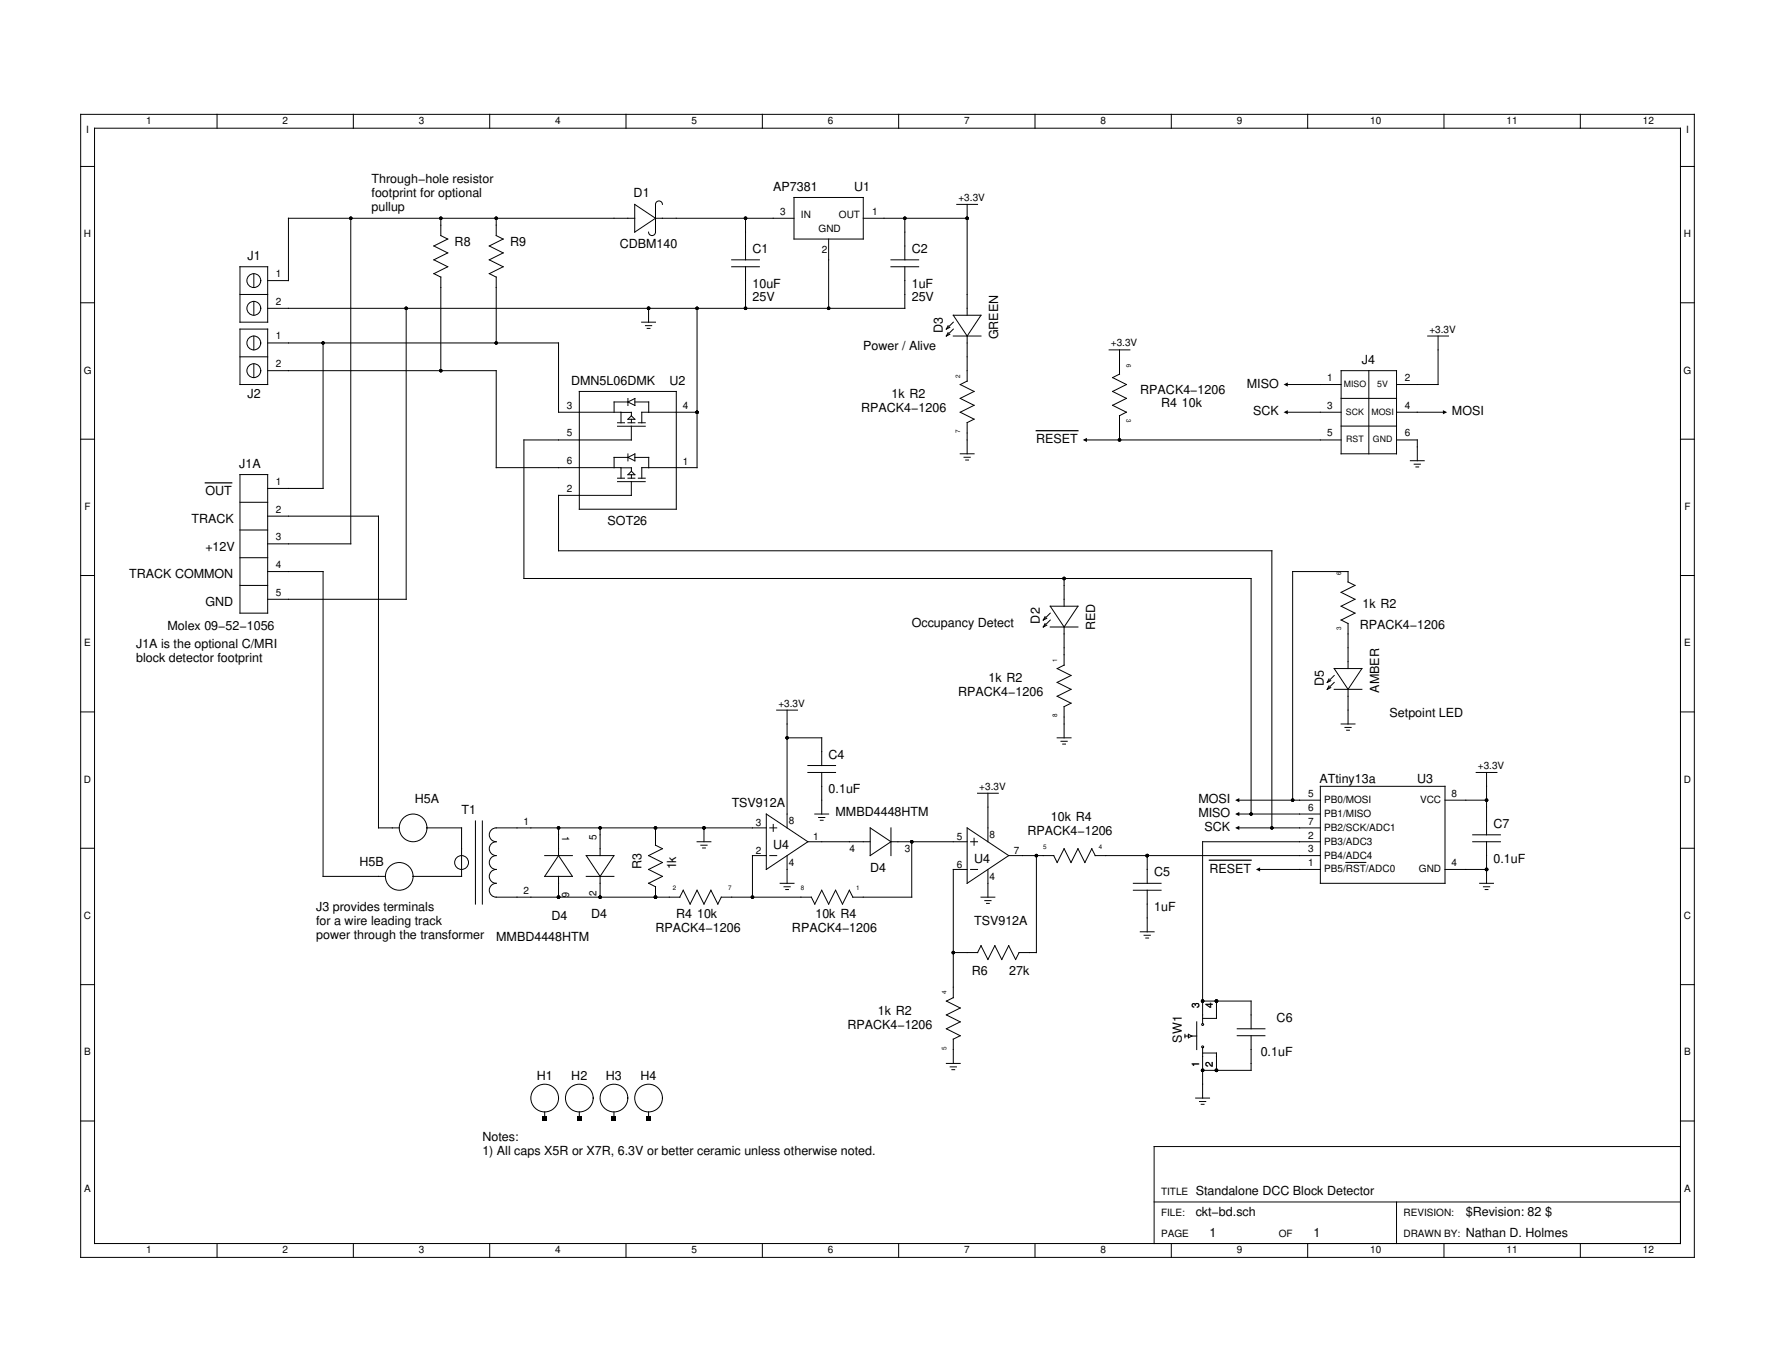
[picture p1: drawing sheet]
<svg xmlns="http://www.w3.org/2000/svg" width="279mm" height="216mm" viewBox="0 0 279 216" stroke-linecap="round" stroke-linejoin="round" font-family="sans-serif">
<g fill="none" stroke="#000" stroke-width=".16">
<path d="M12.7 18h254v179.9h-254zM34.2 18v2.2M55.6 18v2.2M77.1 18v2.2M98.5 18v2.2M120 18v2.2M141.5 18v2.2M162.9 18v2.2M184.4 18v2.2M205.8 18v2.2M227.3 18v2.2M248.8 18v2.2"/>
<path d="M12.7 26.2h2.2M14.9 20.2h249.6v175.5h-249.6zM55.2 34.3v51.3h-13.1M69.4 34.3v2.8l1.1 .5-2.2 1.1 2.2 1.1-2.2 1.1 2.2 1.1-2.2 1.1 1.1 .5v14.7M78.1 34.3v2.8l1.1 .5-2.2 1.1 2.2 1.1-2.2 1.1 2.2 1.1-2.2 1.1 1.1 .5v10.4M99.9 34.3h-54.5v9.9h-3.3M99.9 32.2l3.3 2.1-3.3 2.2zM103.2 34.3h21.8M104.3 32.2a.55 .55 0 0 0-.6-.6 .55 .55 0 0 0-.5 .6v4.3a.55 .55 0 0 1-.6 .6 .55 .55 0 0 1-.5-.6M117.4 34.3v6.6M125 31.1h10.9v6.5h-10.9zM130.4 37.6v10.9"/>
<path d="M135.9 34.3h16.3M142.4 34.3v6.6M150.6 32.2h3.3M152.2 32.2v17.4M264.5 26.2h2.2M12.7 47.6h2.2M37.8 42h4.3v8.7h-4.3zM37.8 51.8h4.3v8.7h-4.3zM37.8 46.3h4.3M37.8 56.1h4.3M40 43.1v2.1M40 47.4v2.2"/>
<path d="M40 52.9v2.2M40 57.2v2.2M42.1 54h45.8v10.9h9.8M42.1 58.3h36v15.3h19.6M50.9 54v22.9h-8.8M63.9 48.5v45.8h-21.8M101 50.7h2.2M101.6 51.2h1M101.9 51.7h.4M102.1 48.5v2.2M109.7 48.5v25.1h-8.7M115.2 42h4.3"/>
<path d="M115.2 40.9h4.3M117.4 42v6.5M140.2 42h4.4M140.2 40.9h4.4M142.4 42v6.5h-100.3M149.2 52.3l-.2 .6M149.2 51.2l-.2 .6M149.5 52.6l-.5 .3M149.5 51.5l-.5 .3M150.1 52.9h4.3M150.1 49.6h4.3l-2.2 3.3zM150.1 50.7l-1.1 1.1"/>
<path d="M150.1 51.8l-1.1 1.1M152.2 52.9v7.1l-1.1 .5 2.2 1.1-2.2 1.1 2.2 1.1-2.2 1.1 2.2 1.1-1.1 .5v4.9M174.6 55.1h3.3M176.2 55.1v3.8l-1.1 .5 2.2 1.1-2.2 1.1 2.2 1.1-2.2 1.1 2.2 1.1-1.1 .5v3.8M211.1 58.3h8.7v13.1h-8.7zM215.5 58.3v13.1M224.7 52.9h3.3M226.4 52.9v7.6h-6.6M264.5 47.6h2.2M12.7 69.1h2.2M37.8 74.7h4.3v21.8h-4.3zM37.8 79h4.3"/>
<path d="M91.2 61.6h15.3v18.5h-15.3zM97.2 67.1h4.4M97.2 66.5h1.1M97.2 75.2h1.1M97.2 75.8h4.4M98.8 63.3h-2.1v1.6M98.8 72h-2.1v1.6M98.8 66.5h1.1M98.8 63.3l1.1-.6v1.1zM98.8 72l1.1-.6v1.1zM98.8 62.7v1.1M98.8 71.4v1.1"/>
<path d="M98.8 66l.6-.6 .5 .6zM98.8 75.2h1.1M98.8 74.7l.6-.5 .5 .5zM99.4 67.1v2.1M99.4 75.8v2.2M99.4 78h-11.5v8.7h112.3v43.6M99.4 69.2h-16.9v21.8h114.4v37.1M99.4 65.4v-.5h-1.6v1.6M99.4 74.2v-.6h-1.6v1.6M99.4 66v.5M99.4 74.7v.5M99.9 63.3h2.2v1.6"/>
<path d="M99.9 72h2.2v1.6M100.5 66.5h1.1M100.5 75.2h1.1M101 64.9h8.7M101 64.9v1.6M101 73.6v1.6M151.1 71.4h2.2M151.7 72h1M152 72.4h.5M170.8 69.2h40.3M202.4 60.5h8.7M202.4 64.9h8.7"/>
<path d="M211.1 67.1h8.7M211.1 62.7h8.7M219.8 64.9h7.7M219.8 69.2h3.3v3.3M222 72.5h2.2M222.6 73h1M222.9 73.5h.4M264.5 69.1h2.2M12.7 90.6h2.2M37.8 87.8h4.3M37.8 83.4h4.3M37.8 92.1h4.3"/>
<path d="M42.1 81.2h17.5v49.1h3.2M42.1 89.9h8.8v48h9.8M164.5 98.1l-.3 .6M164.5 97l-.3 .6M164.8 98.4l-.6 .3M164.8 97.3l-.6 .3M165.3 95.4h4.4l-2.2 3.3zM165.3 98.7h4.4M165.3 96.5l-1.1 1.1M165.3 97.6l-1.1 1.1M167.5 91v4.4M167.5 98.7v6l-1.1 .5"/>
<path d="M211.1 97.6l2.2-1.1-2.2-1.1 2.2-1.1-2.2-1.1 2.2-1.1-1.1-.5v-1.7h-8.7v36M211.1 97.6l1.1 .5v7.1M264.5 90.6h2.2M12.7 112h2.2M122.3 111.7h3.2M123.9 111.7v18.6M123.9 116.1h5.4v4.4M166.4 116.1h2.2M166.4 105.2l2.2 1.1-2.2 1.1 2.2 1.1-2.2 1.1 2.2 1.1-1.1 .5v4.9M167 116.7h1M167.3 117.1h.4M209.2 107.9l-.3 .6"/>
<path d="M209.2 106.8l-.3 .6M209.5 108.2l-.6 .3M209.5 107.1l-.6 .3M210 105.2h4.4l-2.2 3.3zM210 108.5h4.4M210 106.3l-1.1 1.1M210 107.4l-1.1 1.1M211.1 113.9h2.2M211.7 114.5h1M212 114.9h.4M212.2 108.5v5.4M264.5 112h2.2"/>
<path d="M12.7 133.5h2.2M67.2 130.3h5.5v7.6h-7.7M74.8 129.2v13.1M75.9 129.2v13.1M85.7 134.6h4.4M87.9 130.3v4.3M87.9 137.9v3.3M87.9 134.6l2.2 3.3h-4.4zM92.3 134.6h4.3l-2.1 3.3zM92.3 137.9h4.3M94.5 130.3v4.3M94.5 137.9v3.3"/>
<path d="M103.2 130.3v2.7l1.1 .5-2.2 1.1 2.2 1.1-2.2 1.1 2.2 1.1-2.2 1.1 1.1 .5M103.2 139.5v1.7M109.7 132.5h2.2M110.3 133h1M110.6 133.4h.4M110.8 130.3v2.2M120.6 130.3h-42.5a1.09 1.09 0 0 0-1.1 1.1 1.09 1.09 0 0 0 1.1 1.1 1.09 1.09 0 0 0-1.1 1 1.09 1.09 0 0 0 1.1 1.1 1.09 1.09 0 0 0-1.1 1.1 1.09 1.09 0 0 0 1.1 1.1 1.09 1.09 0 0 0-1.1 1.1 1.09 1.09 0 0 0 1.1 1.1 1.09 1.09 0 0 0-1.1 1.1 1.09 1.09 0 0 0 1.1 1.1h28.9l.6-1.1 1 2.2 1.1-2.2 1.1 2.2 1.1-2.2 1.1 2.2 .5-1.1h14.2l.6 1.1 1-2.2 1.1 2.2 1.1-2.2 1.1 2.2 1.1-2.2M120.6 134.6h-2.2v6.6M120.6 128.1l6.6 4.4-6.6 4.3zM121.2 130.3h1.1M121.2 134.6h1.1M121.7 129.7v1.1"/>
<path d="M122.8 139h2.2M123.4 139.5h1M123.7 140h.4M123.9 134.6v4.4M127.2 132.5h9.8M127.2 120.5h4.3M127.2 121.6h4.3M128.3 128.1h2.1M128.9 128.6h.9M129.1 129.1h.5M129.3 121.6v6.5M137 130.3l3.2 2.2-3.2 2.1z"/>
<path d="M140.2 132.5h12M140.2 130.3v4.3M143.5 132.5v8.7h-9.3l-.5-1.1M152.2 136.8h-2.1v20.2M152.2 130.3l6.6 4.3-6.6 4.4zM152.8 132.5h1.1M152.8 136.8h1.1M153.3 131.9v1.1M153.9 124.8h3.2M155.5 124.8v7.7M155.5 136.8v4.4M158.8 134.6h7.1l.5 1.1 1.1-2.2 1.1 2.2 1.1-2.2 1.1 2.2 1.1-2.2 .5 1.1h35.4"/>
<path d="M163.1 134.6v15.3h-2.7l-.5 1.1-1.1-2.2-1.1 2.2-1.1-2.2-1.1 2.2-1.1-2.2-.5 1.1M178.4 139h4.4M180.6 134.6v4.4M194.8 130.3h13M194.8 128.1h13M194.8 125.9h13M198 136.8h9.8M207.8 132.5h-18.5v28.6M207.8 123.7h19.7v15.3h-19.7zM211.8 135.7h3.2M227.5 136.8h6.5M227.5 125.9h6.5"/>
<path d="M231.8 132.5h4.4M231.8 131.4h4.4M232.4 121.6h3.2M232.9 139h2.2M233.5 139.5h1M233.8 140h.4M234 121.6v9.8M234 132.5v6.5M264.5 133.5h2.2M12.7 154.9h2.2M150.1 157l-1.1 .5 2.1 1.1-2.1 1.1 2.1 1.1-2.1 1.1 2.1 1.1-1 .5v3.8M150.1 149.9h3.8"/>
<path d="M154.4 141.2h2.2M155 141.7h1M155.3 142.2h.4M178.4 140.1h4.4M179.5 146.6h2.2M180.1 147.2h1M180.4 147.6h.4M180.6 140.1v6.5M189.3 157.5h7.6v4.4M191.5 157.5v2.8h-2.2M264.5 154.9h2.2M12.7 176.4h2.2"/>
<path d="M85.7 175v1.1M91.2 175v1.1M96.6 175v1.1M102.1 175v1.1M149 167.3h2.1M149.6 167.9h.9M149.8 168.3h.5M186.5 162.8v.5M186.5 163h.6M187.1 162.8l.5 .2-.5 .3zM187.6 163h.8M188.2 172.8h2.2"/>
<path d="M188.4 160.8v4.4M188.8 173.3h1M189.1 173.8h.4M189.3 164.9v7.9M189.3 165.7h2.2v2.7M194.8 161.9h4.3M194.8 163h4.3M196.9 163v5.4h-7.6M264.5 176.4h2.2M34.2 195.7v2.2M55.6 195.7v2.2M77.1 195.7v2.2"/>
<path d="M98.5 195.7v2.2M120 195.7v2.2M141.5 195.7v2.2M162.9 195.7v2.2M181.7 189.1h82.8M184.4 195.7v2.2M205.8 195.7v2.2M219.8 189.1v6.6M227.3 195.7v2.2M248.8 195.7v2.2M264.5 180.4h-82.8v15.3"/>
<circle cx="40" cy="44.2" r="1.09"/>
<circle cx="40" cy="58.3" r="1.09"/>
<circle cx="40" cy="48.5" r="1.09"/>
<circle cx="40" cy="54" r="1.09"/>
<circle cx="62.8" cy="137.9" r="2.18"/>
<circle cx="65" cy="130.3" r="2.18"/>
<circle cx="72.7" cy="135.7" r="1.09"/>
<circle cx="85.7" cy="172.8" r="2.18"/>
<circle cx="91.2" cy="172.8" r="2.18"/>
<circle cx="96.6" cy="172.8" r="2.18"/>
<circle cx="102.1" cy="172.8" r="2.18"/>
<circle cx="189.3" cy="164.7" r=".15"/>
<circle cx="189.3" cy="161.2" r=".15"/>
</g>
<g fill="#000">
<path d="M170.4 69.2l.7-.3v.7zM202.1 60.5l.6-.3v.6zM202.1 64.9l.6-.4v.7zM227.1 64.5l.7 .4-.7 .3zM194.4 125.9l.7-.3v.6zM194.4 128.1l.7-.3v.6zM194.4 130.3l.7-.3v.6zM197.7 136.8l.6-.3v.6zM85.4 175.7h.7v.7h-.7zM90.9 175.7h.6v.7h-.6zM96.3 175.7h.7v.7h-.7zM101.8 175.7h.6v.7h-.6z"/>
<circle cx="55.2" cy="34.3" r=".27"/>
<circle cx="69.4" cy="34.3" r=".27"/>
<circle cx="78.1" cy="34.3" r=".27"/>
<circle cx="117.4" cy="34.3" r=".27"/>
<circle cx="142.4" cy="34.3" r=".27"/>
<circle cx="152.2" cy="34.3" r=".27"/>
<circle cx="50.9" cy="54" r=".27"/>
<circle cx="63.9" cy="48.5" r=".27"/>
<circle cx="69.4" cy="58.3" r=".27"/>
<circle cx="78.1" cy="54" r=".27"/>
<circle cx="102.1" cy="48.5" r=".27"/>
<circle cx="109.7" cy="48.5" r=".27"/>
<circle cx="117.4" cy="48.5" r=".27"/>
<circle cx="130.4" cy="48.5" r=".27"/>
<circle cx="109.7" cy="64.9" r=".27"/>
<circle cx="176.2" cy="69.2" r=".27"/>
<circle cx="167.5" cy="91" r=".27"/>
<circle cx="123.9" cy="116.1" r=".27"/>
<circle cx="87.9" cy="130.3" r=".27"/>
<circle cx="94.5" cy="130.3" r=".27"/>
<circle cx="103.2" cy="130.3" r=".27"/>
<circle cx="110.8" cy="130.3" r=".27"/>
<circle cx="143.5" cy="132.5" r=".27"/>
<circle cx="163.1" cy="134.6" r=".27"/>
<circle cx="180.6" cy="134.6" r=".27"/>
<circle cx="196.9" cy="128.1" r=".27"/>
<circle cx="200.2" cy="130.3" r=".27"/>
<circle cx="203.5" cy="125.9" r=".27"/>
<circle cx="234" cy="125.9" r=".27"/>
<circle cx="234" cy="136.8" r=".27"/>
<circle cx="87.9" cy="141.2" r=".27"/>
<circle cx="94.5" cy="141.2" r=".27"/>
<circle cx="103.2" cy="141.2" r=".27"/>
<circle cx="118.4" cy="141.2" r=".27"/>
<circle cx="150.1" cy="149.9" r=".27"/>
<circle cx="189.3" cy="157.5" r=".27"/>
<circle cx="191.5" cy="157.5" r=".27"/>
<circle cx="189.3" cy="168.4" r=".27"/>
<circle cx="191.5" cy="168.4" r=".27"/>
</g>
<path d="M32.3 76h4.2M163.1 67.8h6.6M190.4 135.4h6.5" fill="none" stroke="#000" stroke-width=".2"/>
<g font-size="2">
<text x="58.5" y="28.8">Through−hole resistor</text>
<text x="121.7" y="30">AP7381</text>
<text x="134.5" y="30">U1</text>
<text x="58.5" y="31.1">footprint for optional</text>
<text x="58.5" y="33.3">pullup</text>
<text x="99.7" y="31.1">D1</text>
<text x="39" y="40.9">J1</text>
<text x="71.6" y="38.7">R8</text>
<text x="80.3" y="38.7">R9</text>
<text x="97.6" y="39.1">CDBM140</text>
<text x="118.4" y="39.8">C1</text>
<text x="143.5" y="39.8">C2</text>
<text x="118.4" y="45.2">10uF</text>
<text x="118.4" y="47.4">25V</text>
<text x="143.5" y="45.2">1uF</text>
<text x="143.5" y="47.4">25V</text>
<text x="148.4" y="52.3" transform="rotate(-90 148.4 52.3)">D3</text>
<text x="157.1" y="53.4" transform="rotate(-90 157.1 53.4)">GREEN</text>
<text x="135.9" y="55.1">Power / Alive</text>
<text x="214.4" y="57.2">J4</text>
<text x="39" y="62.7">J2</text>
<text x="89.9" y="60.5">DMN5L06DMK</text>
<text x="105.4" y="60.5">U2</text>
<text x="135.6" y="64.9">RPACK4−1206</text>
<text x="140.3" y="62.7">1k R2</text>
<text x="179.5" y="61.9">RPACK4−1206</text>
<text x="182.8" y="64.1">R4</text>
<text x="186" y="64.1">10k</text>
<text x="196.3" y="61">MISO</text>
<text x="197.2" y="65.4">SCK</text>
<text x="228.5" y="65.4">MOSI</text>
<text x="163.1" y="69.7">RESET</text>
<text x="32.3" y="78">OUT</text>
<text x="37.7" y="73.6">J1A</text>
<text x="30.1" y="82.3">TRACK</text>
<text x="95.6" y="82.7">SOT26</text>
<text x="32.3" y="86.7">+12V</text>
<text x="20.3" y="91">TRACK COMMON</text>
<text x="32.3" y="95.4">GND</text>
<text x="214.5" y="95.7">1k R2</text>
<text x="21.4" y="101.9">J1A is the optional C/MRI</text>
<text x="26.4" y="99.2">Molex 09−52−1056</text>
<text x="143.5" y="98.7">Occupancy Detect</text>
<text x="163.7" y="98.1" transform="rotate(-90 163.7 98.1)">D2</text>
<text x="172.4" y="99.2" transform="rotate(-90 172.4 99.2)">RED</text>
<text x="214.1" y="99">RPACK4−1206</text>
<text x="21.4" y="104.1">block detector footprint</text>
<text x="155.6" y="107.4">1k R2</text>
<text x="208.4" y="107.9" transform="rotate(-90 208.4 107.9)">D5</text>
<text x="150.8" y="109.6">RPACK4−1206</text>
<text x="217.1" y="109" transform="rotate(-90 217.1 109)">AMBER</text>
<text x="218.7" y="112.8">Setpoint LED</text>
<text x="130.4" y="119.4">C4</text>
<text x="130.4" y="124.8">0.1uF</text>
<text x="207.7" y="123.2">ATtiny13a</text>
<text x="223.1" y="123.2">U3</text>
<text x="65.3" y="126.4">H5A</text>
<text x="72.7" y="128.1">T1</text>
<text x="115.2" y="127">TSV912A</text>
<text x="131.5" y="128.4">MMBD4448HTM</text>
<text x="161.7" y="131.4">RPACK4−1206</text>
<text x="165.4" y="129.2">10k R4</text>
<text x="188.6" y="126.4">MOSI</text>
<text x="188.6" y="128.6">MISO</text>
<text x="189.6" y="130.8">SCK</text>
<text x="235.1" y="130.3">C7</text>
<text x="56.6" y="136.2">H5B</text>
<text x="101" y="136.8" transform="rotate(-90 101 136.8)">R3</text>
<text x="106.5" y="136.8" transform="rotate(-90 106.5 136.8)">1k</text>
<text x="121.7" y="133.5">U4</text>
<text x="137" y="137.1">D4</text>
<text x="153.3" y="135.7">U4</text>
<text x="181.7" y="137.9">C5</text>
<text x="190.4" y="137.3">RESET</text>
<text x="235.1" y="135.7">0.1uF</text>
<text x="49.8" y="143.3">J3 provides terminals</text>
<text x="181.7" y="143.4">1uF</text>
<text x="49.8" y="145.5">for a wire leading track</text>
<text x="49.8" y="147.7">power through the transformer</text>
<text x="78.1" y="148">MMBD4448HTM</text>
<text x="86.8" y="144.8">D4</text>
<text x="93" y="144.4">D4</text>
<text x="103.2" y="146.6">RPACK4−1206</text>
<text x="106.5" y="144.4">R4</text>
<text x="109.7" y="144.4">10k</text>
<text x="124.7" y="146.6">RPACK4−1206</text>
<text x="128.4" y="144.4">10k R4</text>
<text x="153.3" y="145.5">TSV912A</text>
<text x="153" y="153.5">R6</text>
<text x="158.9" y="153.5">27k</text>
<text x="133.4" y="161.9">RPACK4−1206</text>
<text x="138.2" y="159.7">1k R2</text>
<text x="201" y="160.8">C6</text>
<text x="186" y="164.1" transform="rotate(-90 186 164.1)">SW1</text>
<text x="198.4" y="166.3">0.1uF</text>
<text x="84.5" y="170">H1</text>
<text x="89.9" y="170">H2</text>
<text x="95.4" y="170">H3</text>
<text x="100.8" y="170">H4</text>
<text x="75.9" y="179.6">Notes:</text>
<text x="75.9" y="181.8">1) All caps X5R or X7R, 6.3V or better ceramic unless otherwise noted.</text>
<text x="188.2" y="188.1">Standalone DCC Block Detector</text>
<text x="188.2" y="191.3">ckt−bd.sch</text>
<text x="230.7" y="191.3">$Revision: 82 $</text>
<text x="190.4" y="194.6">1</text>
<text x="206.7" y="194.6">1</text>
<text x="230.7" y="194.6">Nathan D. Holmes</text>
</g>
<g font-size="1.6">
<text x="13.6" y="21">I</text>
<text x="23" y="19.5">1</text>
<text x="44.5" y="19.5">2</text>
<text x="65.9" y="19.5">3</text>
<text x="87.4" y="19.5">4</text>
<text x="108.8" y="19.5">5</text>
<text x="130.3" y="19.5">6</text>
<text x="151.7" y="19.5">7</text>
<text x="173.2" y="19.5">8</text>
<text x="194.7" y="19.5">9</text>
<text x="215.7" y="19.5">10</text>
<text x="237.1" y="19.5">11</text>
<text x="258.6" y="19.5">12</text>
<text x="265.4" y="21">I</text>
<text x="122.8" y="33.8">3</text>
<text x="126.1" y="34.3">IN</text>
<text x="132" y="34.3">OUT</text>
<text x="137.3" y="33.8">1</text>
<text x="150.9" y="31.6">+3.3V</text>
<text x="13.2" y="37.3">H</text>
<text x="128.9" y="36.5">GND</text>
<text x="129.3" y="39.8">2</text>
<text x="265" y="37.3">H</text>
<text x="43.4" y="43.6">1</text>
<text x="43.4" y="48">2</text>
<text x="43.4" y="53.4">1</text>
<text x="225" y="52.3">+3.3V</text>
<text x="13.2" y="58.8">G</text>
<text x="43.4" y="57.8">2</text>
<text x="174.9" y="54.5">+3.3V</text>
<text x="208.9" y="60">1</text>
<text x="221.1" y="60">2</text>
<text x="265" y="58.8">G</text>
<text x="89.2" y="64.3">3</text>
<text x="107.5" y="64.4">4</text>
<text x="208.9" y="64.3">3</text>
<text x="221.1" y="64.3">4</text>
<text x="89.2" y="68.7">5</text>
<text x="208.9" y="68.7">5</text>
<text x="221.1" y="68.7">6</text>
<text x="43.4" y="76.3">1</text>
<text x="89.2" y="73">6</text>
<text x="89.2" y="77.4">2</text>
<text x="107.5" y="73.1">1</text>
<text x="13.3" y="80.2">F</text>
<text x="43.4" y="80.7">2</text>
<text x="265.1" y="80.2">F</text>
<text x="43.4" y="85">3</text>
<text x="43.4" y="89.4">4</text>
<text x="43.4" y="93.8">5</text>
<text x="13.3" y="101.7">E</text>
<text x="265.1" y="101.7">E</text>
<text x="122.5" y="111.2">+3.3V</text>
<text x="13.2" y="123.2">D</text>
<text x="154.1" y="124.3">+3.3V</text>
<text x="205.9" y="125.4">5</text>
<text x="228.5" y="125.4">8</text>
<text x="232.6" y="121">+3.3V</text>
<text x="265" y="123.2">D</text>
<text x="82.4" y="129.8">1</text>
<text x="88.5" y="131.6" transform="rotate(90 88.5 131.6)">1</text>
<text x="119" y="130">3</text>
<text x="124.2" y="129.7">8</text>
<text x="155.8" y="131.9">8</text>
<text x="205.9" y="127.6">6</text>
<text x="205.9" y="129.8">7</text>
<text x="205.9" y="132">2</text>
<text x="208.4" y="126.4">PB0/MOSI</text>
<text x="208.4" y="128.6">PB1/MISO</text>
<text x="208.4" y="130.7">PB2/SCK/ADC1</text>
<text x="223.5" y="126.4">VCC</text>
<text x="93.9" y="132.2" transform="rotate(-90 93.9 132.2)">5</text>
<text x="119" y="134.4">2</text>
<text x="124.2" y="136.3">4</text>
<text x="128" y="132.2">1</text>
<text x="133.7" y="134.1">4</text>
<text x="142.4" y="134.1">3</text>
<text x="150.6" y="132.2">5</text>
<text x="150.6" y="136.5">6</text>
<text x="159.6" y="134.4">7</text>
<text x="205.9" y="134.1">3</text>
<text x="205.9" y="136.3">1</text>
<text x="208.4" y="135.1">PB4/ADC4</text>
<text x="208.4" y="132.9">PB3/ADC3</text>
<text x="208.4" y="137.3">PB5/RST/ADC0</text>
<text x="223.4" y="137.3">GND</text>
<text x="228.5" y="136.3">4</text>
<text x="82.4" y="140.7">2</text>
<text x="88.5" y="140.3" transform="rotate(90 88.5 140.3)">6</text>
<text x="93.9" y="141" transform="rotate(-90 93.9 141)">2</text>
<text x="155.8" y="138.5">4</text>
<text x="13.2" y="144.6">C</text>
<text x="265" y="144.6">C</text>
<text x="188.8" y="158.6" transform="rotate(-90 188.8 158.6)">3</text>
<text x="190.9" y="158.6" transform="rotate(-90 190.9 158.6)">4</text>
<text x="13.3" y="166.1">B</text>
<text x="188.8" y="167.9" transform="rotate(-90 188.8 167.9)">1</text>
<text x="190.9" y="167.9" transform="rotate(-90 190.9 167.9)">2</text>
<text x="265.1" y="166.1">B</text>
<text x="13.3" y="187.5">A</text>
<text x="182.8" y="191.3">FILE:</text>
<text x="182.8" y="188.1">TITLE</text>
<text x="220.9" y="191.3">REVISION:</text>
<text x="265.1" y="187.5">A</text>
<text x="23" y="197.2">1</text>
<text x="44.5" y="197.2">2</text>
<text x="65.9" y="197.2">3</text>
<text x="87.4" y="197.2">4</text>
<text x="108.8" y="197.2">5</text>
<text x="130.3" y="197.2">6</text>
<text x="151.7" y="197.2">7</text>
<text x="173.2" y="197.2">8</text>
<text x="182.8" y="194.6">PAGE</text>
<text x="194.7" y="197.2">9</text>
<text x="201.3" y="194.6">OF</text>
<text x="215.7" y="197.2">10</text>
<text x="220.9" y="194.6">DRAWN BY:</text>
<text x="237.1" y="197.2">11</text>
<text x="258.6" y="197.2">12</text>
</g>
<g font-size="1.4">
<text x="211.5" y="60.9">MISO</text>
<text x="211.9" y="65.2">SCK</text>
<text x="215.9" y="65.2">MOSI</text>
<text x="216.8" y="60.9">5V</text>
<text x="211.9" y="69.6">RST</text>
<text x="216.1" y="69.6">GND</text>
</g>
<g font-size="1">
<text x="151.1" y="59.4" transform="rotate(-90 151.1 59.4)">2</text>
<text x="177.3" y="57.2" transform="rotate(90 177.3 57.2)">6</text>
<text x="177.3" y="66" transform="rotate(90 177.3 66)">3</text>
<text x="151.1" y="68.1" transform="rotate(-90 151.1 68.1)">7</text>
<text x="211.1" y="90.5" transform="rotate(-90 211.1 90.5)">6</text>
<text x="211.1" y="99.2" transform="rotate(-90 211.1 99.2)">3</text>
<text x="166.4" y="104.1" transform="rotate(-90 166.4 104.1)">1</text>
<text x="166.4" y="112.8" transform="rotate(-90 166.4 112.8)">8</text>
<text x="164.2" y="133.5">5</text>
<text x="172.9" y="133.5">4</text>
<text x="105.9" y="140.1">2</text>
<text x="114.6" y="140.1">7</text>
<text x="126.1" y="140.1">8</text>
<text x="134.8" y="140.1">1</text>
<text x="149" y="156.4" transform="rotate(-90 149 156.4)">4</text>
<text x="149" y="165.2" transform="rotate(-90 149 165.2)">5</text>
</g>
</svg>
